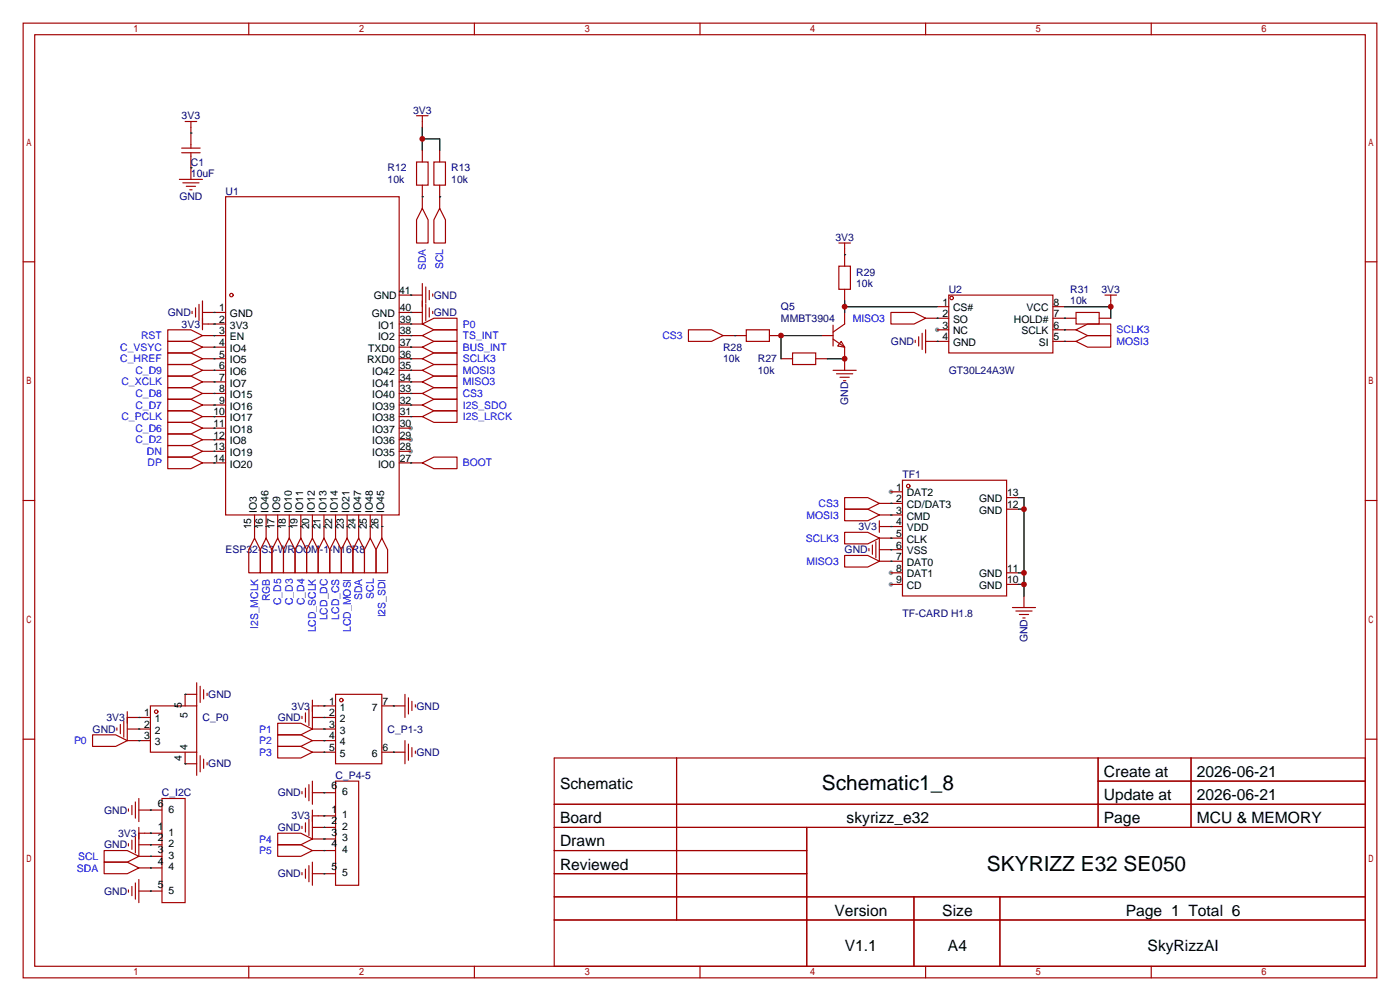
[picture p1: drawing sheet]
<svg xmlns="http://www.w3.org/2000/svg" width="307mm" height="220mm" viewBox="0 0 307 220" stroke-linecap="round" stroke-linejoin="round" font-family="sans-serif">
<g fill="#999">
<circle cx="90.2" cy="99.1" r=".51"/>
<circle cx="90.2" cy="96.5" r=".51"/>
<circle cx="90.2" cy="94" r=".51"/>
<circle cx="205.7" cy="72.4" r=".51"/>
<circle cx="195.6" cy="128.3" r=".51"/>
<circle cx="195.6" cy="125.7" r=".51"/>
<circle cx="195.6" cy="107.9" r=".51"/>
</g>
<g fill="none" stroke="#a10000" stroke-width=".25">
<path d="M5.1 5.1h297.2v209.5h-297.2zM7.6 7.6h292.1v204.5h-292.1zM54.6 5.1v2.5M104.1 5.1v2.5M153.7 5.1v2.5M203.2 5.1v2.5M252.7 5.1v2.5M39.4 39.4h5M39.9 33.5h4M39.9 32.5h4M40.6 26.7h2.6M41.9 26.7v5.8"/>
<path d="M41.9 33.5v5.9M91.4 35.6h2.6v5h-2.6zM91.4 25.4h2.6M92.7 25.4v2.5M92.7 33v2.6M95.2 35.6h2.6v5h-2.6zM96.5 33v2.6M5.1 57.5h2.5M40.1 40.1h3.6M40.9 40.9h2M41.7 41.7h.5M49.5 43.2h38.1v69.8h-38.1z"/>
<path d="M92.7 45.7l1.3 2.6v5h-2.6v-5zM92.7 40.6v5.1M96.5 45.7l1.3 2.6v5h-2.6v-5zM96.5 40.6v5.1M184.1 58.4h2.6v5.1h-2.6zM184.1 53.3h2.6M185.4 53.3v5.1M299.7 57.5h2.6M36.8 72.4h5.1l2.5 1.3-2.5 1.2h-5.1zM36.8 74.9h5.1l2.5 1.3-2.5 1.3h-5.1zM36.8 77.5h5.1l2.5 1.2-2.5 1.3h-5.1zM42.2 68.3v.5"/>
<path d="M42.9 67.6v2M43.7 66.8v3.6M44.4 68.6h5.1M44.4 71.1h5.1M44.4 73.7h5.1M44.4 76.2h5.1M44.4 78.7h5.1M44.4 66v6.4M87.6 68.6h5.1M87.6 71.1h5.1M87.6 73.7h5.1M87.6 76.2h5.1"/>
<path d="M87.6 78.7h5.1M87.6 64.8h5.1M92.7 78.7l2.5-1.2h5.1v2.5h-5.1zM92.7 76.2l2.5-1.3h5.1v2.6h-5.1zM92.7 73.7l2.5-1.3h5.1v2.5h-5.1zM92.7 71.1l2.5-1.3h5.1v2.6h-5.1zM92.7 62.2v8.9M93.5 63v3.5M93.5 66.8v3.6M94.2 63.8v2M94.2 67.6v2M95 64.5v.5"/>
<path d="M95 68.3v.5M151.1 72.4h5.1l2.5 1.3-2.5 1.2h-5.1zM158.7 73.7h5.1M163.8 72.4h5.1v2.5h-5.1zM168.9 73.7h2.5M171.4 78.7h2.6M174 77.5h5.1v2.5h-5.1zM179.1 78.7h2.5M180.3 73.7h2.6M182.9 71.4v4.5M182.9 74.4l2.5 1.8M184.7 74.9l.7 1.3-1.5-.3z"/>
<path d="M185.4 68.6v2.5l-2.5 1.8M185.4 63.5v2.5M185.4 76.2v5.1M195.6 68.6h5.1l2.5 1.2-2.5 1.3h-5.1zM200.9 74.7v.5M201.7 73.9v2M202.4 73.2v3.5M203.2 72.4v5.1M203.2 69.8h5.1M203.2 74.9h5.1M205.7 67.3h2.6M205.7 72.4h2.6"/>
<path d="M208.3 64.8h22.8v12.7h-22.8zM231.1 67.3h2.6M231.1 69.8h5.1M231.1 72.4h5.1M231.1 74.9h5.1M236.2 68.6h5.1v2.5h-5.1zM236.2 74.9l2.6-1.2h5v2.5h-5zM236.2 72.4l2.6-1.3h5v2.6h-5zM241.3 69.8h2.5M242.6 64.8h2.5M243.8 64.8v2.5M36.8 80h5.1l2.5 1.3-2.5 1.2h-5.1z"/>
<path d="M36.8 82.5h5.1l2.5 1.3-2.5 1.3h-5.1zM36.8 85.1h5.1l2.5 1.3-2.5 1.2h-5.1zM36.8 87.6h5.1l2.5 1.3-2.5 1.3h-5.1zM36.8 90.2h5.1l2.5 1.2-2.5 1.3h-5.1zM36.8 92.7h5.1l2.5 1.3-2.5 1.2h-5.1zM36.8 95.2h5.1l2.5 1.3-2.5 1.3h-5.1zM36.8 97.8h5.1l2.5 1.3-2.5 1.2h-5.1zM44.4 81.3h5.1M44.4 83.8h5.1M44.4 86.4h5.1M44.4 88.9h5.1M44.4 91.4h5.1"/>
<path d="M44.4 94h5.1M44.4 96.5h5.1M44.4 99.1h5.1M87.6 81.3h5.1M87.6 83.8h5.1M87.6 86.4h5.1M87.6 88.9h5.1M87.6 91.4h5.1M87.6 94h2.6M87.6 96.5h2.6M87.6 99.1h2.6M92.7 91.4l2.5-1.2h5.1v2.5h-5.1z"/>
<path d="M92.7 88.9l2.5-1.3h5.1v2.6h-5.1zM92.7 86.4l2.5-1.3h5.1v2.5h-5.1zM92.7 83.8l2.5-1.3h5.1v2.6h-5.1zM92.7 81.3l2.5-1.3h5.1v2.5h-5.1zM182.9 81.3h5.1M183.6 82h3.6M184.4 82.8h2M185.2 83.6h.5M5.1 109.9h2.5M36.8 100.3h5.1l2.5 1.3-2.5 1.3h-5.1zM44.4 101.6h5.1M55.9 118.1l1.2 2.5v5.1h-2.5v-5.1z"/>
<path d="M55.9 113v5.1M58.4 118.1l1.3 2.5v5.1h-2.6v-5.1zM58.4 113v5.1M61 118.1l1.2 2.5v5.1h-2.5v-5.1zM61 113v5.1M63.5 118.1l1.3 2.5v5.1h-2.6v-5.1zM63.5 113v5.1M66 118.1l1.3 2.5v5.1h-2.5v-5.1zM66 113v5.1M68.6 118.1l1.2 2.5v5.1h-2.5v-5.1zM68.6 113v5.1M71.1 118.1l1.3 2.5v5.1h-2.6v-5.1z"/>
<path d="M71.1 113v5.1M73.7 118.1l1.2 2.5v5.1h-2.5v-5.1zM73.7 113v5.1M76.2 118.1l1.3 2.5v5.1h-2.6v-5.1zM76.2 113v5.1M78.7 118.1l1.3 2.5v5.1h-2.5v-5.1zM78.7 113v5.1M81.3 118.1l1.2 2.5v5.1h-2.5v-5.1zM81.3 113v5.1M83.8 118.1l1.3 2.5v5.1h-2.6v-5.1zM83.8 113v5.1M87.6 101.6h5.1"/>
<path d="M92.7 101.6l2.5-1.3h5.1v2.6h-5.1zM185.4 109.2h5.1l2.5 1.3-2.5 1.3h-5.1zM185.4 111.8h5.1l2.5 1.2-2.5 1.3h-5.1zM185.4 116.8h5.1l2.5 1.3-2.5 1.3h-5.1zM191.5 119.6v2.1M192.3 118.9v3.5M193 118.1h5.1M193 115.6h5.1M193 113h5.1M193 110.5h5.1M193 114.3v2.5M193 118.1v5.1"/>
<path d="M195.6 107.9h2.5M198.1 105.4h22.9v25.4h-22.9zM221 109.2h2.5M221 111.8h2.5M299.7 109.9h2.6M185.4 121.9h5.1l2.5 1.3-2.5 1.3h-5.1zM190.8 120.4v.5M193 123.2h5.1M193 120.6h5.1M195.6 125.7h2.5M195.6 128.3h2.5M221 125.7h2.5"/>
<path d="M221 128.3h2.5M222.2 133.3h5.1M223 134.1h3.6M223.8 134.9h2M224.5 135.6h.5M224.8 130.8v2.5M25.7 159.8v.5M26.4 159v2M27.2 158.2v3.6M27.9 157.5h5.1M27.9 156.2v6.4M33 154.9h10.2v10.2h-10.2z"/>
<path d="M43.2 152.4h-2.6v2.5M43.2 149.9v5M43.9 150.6v3.6M44.7 151.4v2M45.5 152.1v.6M61 158.7h5l2.6 1.3-2.6 1.3h-5zM66.3 157.2v.5M67.1 156.5v2M67.8 155.7v3.6M68.6 153.7v6.3M68.6 157.5h5.1M68.6 154.9h5.1"/>
<path d="M73.7 152.4h10.1v15.2h-10.1zM83.8 154.9h5.1M88.9 152.4v5.1M89.7 153.2v3.5M90.4 153.9v2.1M91.2 154.7v.5M5.1 162.2h2.5M20.3 161.3h5.1l2.5 1.3-2.5 1.2h-5.1zM27.9 160h5.1M27.9 162.6h5.1M28.2 177.5v.6M29 176.8v2"/>
<path d="M29.7 176v3.6M30.5 177.8h5.1M30.5 175.3v5M35.6 175.3h5v22.8h-5zM40.6 165.1v2.5h2.6M43.2 165.1v5.1M43.9 165.9v3.5M44.7 166.6v2.1M45.5 167.4v.5M61 161.3h5l2.6 1.3-2.6 1.2h-5zM61 163.8h5l2.6 1.3-2.6 1.3h-5zM66.3 173.7v.5"/>
<path d="M67.1 173v2M67.8 172.2v3.6M67.8 179.8v3.6M68.6 171.4v5.1M68.6 177.8v6.3M68.6 160h5.1M68.6 162.6h5.1M68.6 165.1h5.1M68.6 174h5.1M68.6 179.1h5.1M73.7 171.4h5v22.9h-5zM83.8 165.1h5.1"/>
<path d="M88.9 162.6v5M89.7 163.3v3.6M90.4 164.1v2M91.2 164.8v.6M121.7 166.4h178v45.7h-178zM121.7 176.5h178M148.5 166.4v35.5M241.1 166.4v15.2M241.1 171.4h58.6M261.5 166.4v15.2M299.7 162.2h2.6M22.9 189.2h5l2.6 1.3-2.6 1.3h-5z"/>
<path d="M22.9 186.7h5l2.6 1.3-2.6 1.2h-5zM28.2 185.2v.5M28.2 195.3v.5M29 184.4v2M29 194.6v2M29.7 183.6v3.6M29.7 193.8v3.6M30.5 182.9h5.1M30.5 185.4h5.1M30.5 188h5.1M30.5 190.5h5.1M30.5 195.6h5.1"/>
<path d="M30.5 181.6v6.4M30.5 193v5.1M61 182.9h5l2.6 1.2-2.6 1.3h-5zM61 185.4h5l2.6 1.3-2.6 1.3h-5zM66.3 181.4v.5M66.3 191.5v.5M67.1 180.6v2M67.1 190.8v2M67.8 190v3.5M68.6 181.6h5.1M68.6 186.7h5.1M68.6 191.8h5.1"/>
<path d="M68.6 189.2v5.1M68.6 184.1h5.1M121.7 181.6h178M121.7 186.7h55.4M121.7 196.8h178M121.7 191.8h55.4M177.1 181.6v30.5M200.6 196.8v15.3M219.5 196.8v15.3M54.6 212.1v2.5M104.1 212.1v2.5M121.7 201.9h178"/>
<path d="M153.7 212.1v2.5M203.2 212.1v2.5M252.7 212.1v2.5"/>
<circle cx="50.8" cy="64.8" r=".38"/>
<circle cx="208.9" cy="65.4" r=".38"/>
<circle cx="199.4" cy="106.7" r=".38"/>
<circle cx="34.3" cy="156.2" r=".38"/>
<circle cx="74.9" cy="153.7" r=".38"/>
</g>
<g fill="none" stroke="#008700" stroke-width=".25">
<path d="M41.9 29.2h.1M41.9 36.8h.1M92.7 27.9v5.1M92.7 30.5h3.8v2.5M92.7 43.2h.1M96.5 43.2h.1M185.4 55.9h.1M47 73.7h.1M47 76.2h.1M47 78.7h.1M47 71.1h.1M47 68.6h.1"/>
<path d="M90.2 78.7h.1M90.2 76.2h.1M90.2 73.7h.1M90.2 71.1h.1M90.2 64.8h.1M90.2 68.6h.1M161.3 73.7h.1M180.3 73.7h-8.9v5M181.6 78.7h3.8M185.4 66v2.6M185.4 67.3h20.3M205.7 69.8h.1"/>
<path d="M205.7 74.9h.1M233.7 72.4h.1M233.7 74.9h.1M233.7 69.8h.1M233.7 67.3h10.1v2.5M47 81.3h.1M47 83.8h.1M47 86.4h.1M47 88.9h.1M47 91.4h.1M47 94h.1M47 96.5h.1"/>
<path d="M47 99.1h.1M90.2 91.4h.1M90.2 88.9h.1M90.2 86.4h.1M90.2 81.3h.1M90.2 83.8h.1M47 101.6h.1M55.9 115.6h.1M58.4 115.6h.1M61 115.6h.1M63.5 115.6h.1M66 115.6h.1"/>
<path d="M68.6 115.6h.1M71.1 115.6h.1M73.7 115.6h.1M76.2 115.6h.1M78.7 115.6h.1M81.3 115.6h.1M83.8 115.6h.1M90.2 101.6h.1M195.6 118.1h.1M195.6 113h.1M195.6 110.5h.1M195.6 115.6h.1"/>
<path d="M223.5 109.2h1.3v21.6M223.5 111.8h1.3M195.6 123.2h.1M195.6 120.6h.1M223.5 128.3h1.3M223.5 125.7h1.3M30.5 157.5h.1M40.6 152.4h.1M71.1 154.9h.1M71.1 157.5h.1M86.4 154.9h.1M30.5 160h.1"/>
<path d="M30.5 162.6h.1M33 177.8h.1M40.6 167.6h.1M71.1 160h.1M71.1 162.6h.1M71.1 165.1h.1M71.1 179.1h.1M71.1 174h.1M86.4 165.1h.1M33 195.6h.1M33 190.5h.1M33 188h.1"/>
<path d="M33 185.4h.1M33 182.9h.1M71.1 184.1h.1M71.1 181.6h.1M71.1 186.7h.1M71.1 191.8h.1"/>
</g>
<g fill="#c00">
<circle cx="92.7" cy="30.5" r=".63"/>
<circle cx="224.8" cy="128.3" r=".63"/>
<circle cx="224.8" cy="125.7" r=".63"/>
<circle cx="224.8" cy="111.8" r=".63"/>
<circle cx="171.5" cy="73.7" r=".63"/>
<circle cx="185.4" cy="78.7" r=".63"/>
<circle cx="185.4" cy="67.3" r=".63"/>
<circle cx="243.8" cy="67.3" r=".63"/>
</g>
<g font-size="4.6">
<text x="180.4" y="173.4">Schematic1_8</text>
<text x="216.7" y="191.2">SKYRIZZ E32 SE050</text>
</g>
<g font-size="3.4">
<text x="122.9" y="173.1">Schematic</text>
<text x="242.3" y="170.5">Create at</text>
<text x="262.7" y="170.5">2026-06-21</text>
<text x="242.3" y="175.6">Update at</text>
<text x="262.7" y="175.6">2026-06-21</text>
<text x="122.9" y="180.7">Board</text>
<text x="122.9" y="185.8">Drawn</text>
<text x="185.9" y="180.7">skyrizz_e32</text>
<text x="242.3" y="180.7">Page</text>
<text x="262.7" y="180.7">MCU &amp; MEMORY</text>
<text x="122.9" y="190.9">Reviewed</text>
<text x="183.2" y="201">Version</text>
<text x="206.9" y="201">Size</text>
<text x="247.2" y="201">Page 1 Total 6</text>
<text x="185.5" y="208.6">V1.1</text>
<text x="208.1" y="208.6">A4</text>
<text x="251.9" y="208.6">SkyRizzAI</text>
</g>
<g font-size="2.3" fill="#000080">
<text x="39.9" y="26.2">3V3</text>
<text x="90.7" y="24.9">3V3</text>
<text x="41.9" y="38.9">10uF</text>
<text x="41.9" y="36.4">C1</text>
<text x="85.1" y="37.6">R12</text>
<text x="85.1" y="40.2">10k</text>
<text x="99.1" y="37.6">R13</text>
<text x="99.1" y="40.2">10k</text>
<text x="39.4" y="44">GND</text>
<text x="49.5" y="42.7">U1</text>
<text x="183.4" y="52.9">3V3</text>
<text x="95.2" y="65.6">GND</text>
<text x="188" y="60.5">R29</text>
<text x="188" y="63">10k</text>
<text x="208.3" y="64.3">U2</text>
<text x="234.9" y="64.3">R31</text>
<text x="241.8" y="64.3">3V3</text>
<text x="36.8" y="69.4">GND</text>
<text x="39.9" y="71.9">3V3</text>
<text x="95.2" y="69.4">GND</text>
<text x="171.4" y="68.1">Q5</text>
<text x="171.4" y="70.6">MMBT3904</text>
<text x="234.9" y="66.8">10k</text>
<text x="158.7" y="77">R28</text>
<text x="195.6" y="75.7">GND</text>
<text x="158.7" y="79.5">10k</text>
<text x="166.4" y="79.5">R27</text>
<text x="166.4" y="82.1">10k</text>
<text x="208.3" y="82.1">GT30L24A3W</text>
<text x="186.2" y="88.9" transform="rotate(-90 186.2 88.9)">GND</text>
<text x="198.1" y="104.9">TF1</text>
<text x="188.5" y="116.4">3V3</text>
<text x="49.5" y="121.4">ESP32-S3-WROOM-1-N16R8</text>
<text x="185.4" y="121.4">GND</text>
<text x="198.1" y="135.4">TF-CARD H1.8</text>
<text x="225.6" y="141" transform="rotate(-90 225.6 141)">GND</text>
<text x="45.7" y="153.2">GND</text>
<text x="64" y="155.7">3V3</text>
<text x="91.4" y="155.7">GND</text>
<text x="20.3" y="160.8">GND</text>
<text x="23.4" y="158.3">3V3</text>
<text x="44.4" y="158.3">C_P0</text>
<text x="61" y="158.3">GND</text>
<text x="85.1" y="160.8">C_P1-3</text>
<text x="91.4" y="165.9">GND</text>
<text x="45.7" y="168.4">GND</text>
<text x="73.7" y="171">C_P4-5</text>
<text x="22.9" y="178.6">GND</text>
<text x="35.6" y="174.8">C_I2C</text>
<text x="61" y="174.8">GND</text>
<text x="64" y="179.9">3V3</text>
<text x="25.9" y="183.7">3V3</text>
<text x="61" y="182.4">GND</text>
<text x="22.9" y="186.2">GND</text>
<text x="22.9" y="196.4">GND</text>
<text x="61" y="192.6">GND</text>
</g>
<g font-size="2.3" fill="#00f">
<text x="93.5" y="59.3" transform="rotate(-90 93.5 59.3)">SDA</text>
<text x="97.3" y="59.1" transform="rotate(-90 97.3 59.1)">SCL</text>
<text x="101.6" y="71.9">P0</text>
<text x="187.2" y="70.6">MISO3</text>
<text x="26.4" y="77">C_VSYC</text>
<text x="31" y="74.5">RST</text>
<text x="101.6" y="77">BUS_INT</text>
<text x="101.6" y="74.5">TS_INT</text>
<text x="145.4" y="74.5">CS3</text>
<text x="245.1" y="75.7">MOSI3</text>
<text x="245.1" y="73.2">SCLK3</text>
<text x="26.4" y="79.5">C_HREF</text>
<text x="29.7" y="82.1">C_D9</text>
<text x="101.6" y="82.1">MOSI3</text>
<text x="101.6" y="79.5">SCLK3</text>
<text x="26.7" y="84.6">C_XCLK</text>
<text x="29.7" y="87.2">C_D8</text>
<text x="29.7" y="89.7">C_D7</text>
<text x="101.6" y="89.7">I2S_SDO</text>
<text x="101.6" y="87.2">CS3</text>
<text x="101.6" y="84.6">MISO3</text>
<text x="26.7" y="92.2">C_PCLK</text>
<text x="29.7" y="94.8">C_D6</text>
<text x="101.6" y="92.2">I2S_LRCK</text>
<text x="29.7" y="97.3">C_D2</text>
<text x="32.3" y="99.9">DN</text>
<text x="32.4" y="102.4">DP</text>
<text x="101.6" y="102.4">BOOT</text>
<text x="177" y="113.8">MOSI3</text>
<text x="179.7" y="111.3">CS3</text>
<text x="176.9" y="118.9">SCLK3</text>
<text x="177" y="124">MISO3</text>
<text x="59.2" y="132" transform="rotate(-90 59.2 132)">RGB</text>
<text x="79.5" y="131.7" transform="rotate(-90 79.5 131.7)">SDA</text>
<text x="82.1" y="131.4" transform="rotate(-90 82.1 131.4)">SCL</text>
<text x="61.8" y="132.8" transform="rotate(-90 61.8 132.8)">C_D5</text>
<text x="64.3" y="132.8" transform="rotate(-90 64.3 132.8)">C_D3</text>
<text x="66.8" y="132.8" transform="rotate(-90 66.8 132.8)">C_D4</text>
<text x="71.9" y="136.2" transform="rotate(-90 71.9 136.2)">LCD_DC</text>
<text x="74.5" y="136" transform="rotate(-90 74.5 136)">LCD_CS</text>
<text x="84.6" y="135.5" transform="rotate(-90 84.6 135.5)">I2S_SDI</text>
<text x="56.7" y="138.1" transform="rotate(-90 56.7 138.1)">I2S_MCLK</text>
<text x="69.4" y="138.8" transform="rotate(-90 69.4 138.8)">LCD_SCLK</text>
<text x="77" y="138.7" transform="rotate(-90 77 138.7)">LCD_MOSI</text>
<text x="56.9" y="160.8">P1</text>
<text x="16.3" y="163.4">P0</text>
<text x="56.9" y="163.4">P2</text>
<text x="56.9" y="165.9">P3</text>
<text x="56.9" y="184.9">P4</text>
<text x="16.9" y="191.3">SDA</text>
<text x="17.1" y="188.8">SCL</text>
<text x="56.9" y="187.5">P5</text>
</g>
<g font-size="2.3">
<text x="82" y="65.5">GND</text>
<text x="87.6" y="64.5">41</text>
<text x="48.1" y="68.3">1</text>
<text x="48.1" y="70.9">2</text>
<text x="50.5" y="69.6">GND</text>
<text x="81.6" y="69.6">GND</text>
<text x="87.8" y="70.9">39</text>
<text x="87.8" y="68.3">40</text>
<text x="206.9" y="67.1">1</text>
<text x="206.9" y="69.6">2</text>
<text x="209.2" y="68.3">CS#</text>
<text x="209.2" y="70.9">SO</text>
<text x="222.6" y="70.9">HOLD#</text>
<text x="225.4" y="68.3">VCC</text>
<text x="231.3" y="69.6">7</text>
<text x="231.3" y="67.1">8</text>
<text x="48.1" y="73.4">3</text>
<text x="48.1" y="75.9">4</text>
<text x="50.5" y="72.1">3V3</text>
<text x="50.5" y="74.7">EN</text>
<text x="50.5" y="77.2">IO4</text>
<text x="80.8" y="77.2">TXD0</text>
<text x="83" y="74.7">IO2</text>
<text x="83" y="72.1">IO1</text>
<text x="87.8" y="75.9">37</text>
<text x="87.8" y="73.4">38</text>
<text x="206.9" y="72.1">3</text>
<text x="206.9" y="74.7">4</text>
<text x="209.2" y="73.4">NC</text>
<text x="209.2" y="75.9">GND</text>
<text x="224.2" y="73.4">SCLK</text>
<text x="228" y="75.9">SI</text>
<text x="231.3" y="74.7">5</text>
<text x="231.3" y="72.1">6</text>
<text x="48.1" y="78.5">5</text>
<text x="48.1" y="81">6</text>
<text x="48.1" y="83.6">7</text>
<text x="50.5" y="79.8">IO5</text>
<text x="50.5" y="82.3">IO6</text>
<text x="80.6" y="79.8">RXD0</text>
<text x="81.7" y="82.3">IO42</text>
<text x="87.8" y="83.6">34</text>
<text x="87.8" y="81">35</text>
<text x="87.8" y="78.5">36</text>
<text x="48.1" y="86.1">8</text>
<text x="48.1" y="88.6">9</text>
<text x="50.5" y="84.8">IO7</text>
<text x="50.5" y="87.4">IO15</text>
<text x="50.5" y="89.9">IO16</text>
<text x="81.7" y="89.9">IO39</text>
<text x="81.7" y="87.4">IO40</text>
<text x="81.7" y="84.8">IO41</text>
<text x="87.8" y="88.6">32</text>
<text x="87.8" y="86.1">33</text>
<text x="46.9" y="91.2">10</text>
<text x="46.9" y="93.7">11</text>
<text x="50.5" y="92.5">IO17</text>
<text x="50.5" y="95">IO18</text>
<text x="81.7" y="95">IO37</text>
<text x="81.7" y="92.5">IO38</text>
<text x="87.8" y="93.7">30</text>
<text x="87.8" y="91.2">31</text>
<text x="46.9" y="96.3">12</text>
<text x="46.9" y="98.8">13</text>
<text x="46.9" y="101.3">14</text>
<text x="50.5" y="97.5">IO8</text>
<text x="50.5" y="100.1">IO19</text>
<text x="81.7" y="100.1">IO35</text>
<text x="81.7" y="97.5">IO36</text>
<text x="87.8" y="101.3">27</text>
<text x="87.8" y="98.8">28</text>
<text x="87.8" y="96.3">29</text>
<text x="50.5" y="102.6">IO20</text>
<text x="83" y="102.6">IO0</text>
<text x="196.7" y="107.7">1</text>
<text x="56.4" y="112.6" transform="rotate(-90 56.4 112.6)">IO3</text>
<text x="59" y="112.6" transform="rotate(-90 59 112.6)">IO46</text>
<text x="61.5" y="112.6" transform="rotate(-90 61.5 112.6)">IO9</text>
<text x="64" y="112.6" transform="rotate(-90 64 112.6)">IO10</text>
<text x="66.6" y="112.6" transform="rotate(-90 66.6 112.6)">IO11</text>
<text x="69.1" y="112.6" transform="rotate(-90 69.1 112.6)">IO12</text>
<text x="71.7" y="112.6" transform="rotate(-90 71.7 112.6)">IO13</text>
<text x="74.2" y="112.6" transform="rotate(-90 74.2 112.6)">IO14</text>
<text x="76.7" y="112.6" transform="rotate(-90 76.7 112.6)">IO21</text>
<text x="79.3" y="112.6" transform="rotate(-90 79.3 112.6)">IO47</text>
<text x="81.8" y="112.6" transform="rotate(-90 81.8 112.6)">IO48</text>
<text x="84.4" y="112.6" transform="rotate(-90 84.4 112.6)">IO45</text>
<text x="196.7" y="112.8">3</text>
<text x="196.7" y="110.2">2</text>
<text x="199.1" y="111.5">CD/DAT3</text>
<text x="199.1" y="109">DAT2</text>
<text x="215" y="110.2">GND</text>
<text x="215" y="112.8">GND</text>
<text x="221.1" y="109">13</text>
<text x="221.1" y="111.5">12</text>
<text x="55.1" y="116.2" transform="rotate(-90 55.1 116.2)">15</text>
<text x="57.7" y="116.2" transform="rotate(-90 57.7 116.2)">16</text>
<text x="60.2" y="116.2" transform="rotate(-90 60.2 116.2)">17</text>
<text x="62.8" y="116.2" transform="rotate(-90 62.8 116.2)">18</text>
<text x="65.3" y="116.2" transform="rotate(-90 65.3 116.2)">19</text>
<text x="67.8" y="116.2" transform="rotate(-90 67.8 116.2)">20</text>
<text x="70.4" y="116.2" transform="rotate(-90 70.4 116.2)">21</text>
<text x="72.9" y="116.2" transform="rotate(-90 72.9 116.2)">22</text>
<text x="75.5" y="116.2" transform="rotate(-90 75.5 116.2)">23</text>
<text x="78" y="116.2" transform="rotate(-90 78 116.2)">24</text>
<text x="80.5" y="116.2" transform="rotate(-90 80.5 116.2)">25</text>
<text x="83.1" y="116.2" transform="rotate(-90 83.1 116.2)">26</text>
<text x="196.7" y="117.9">5</text>
<text x="196.7" y="115.3">4</text>
<text x="199.1" y="119.1">CLK</text>
<text x="199.1" y="116.6">VDD</text>
<text x="199.1" y="114">CMD</text>
<text x="196.7" y="125.5">8</text>
<text x="196.7" y="122.9">7</text>
<text x="196.7" y="120.4">6</text>
<text x="199.1" y="124.2">DAT0</text>
<text x="199.1" y="121.7">VSS</text>
<text x="221.1" y="125.5">11</text>
<text x="196.7" y="128">9</text>
<text x="199.1" y="129.3">CD</text>
<text x="199.1" y="126.7">DAT1</text>
<text x="215" y="126.7">GND</text>
<text x="215" y="129.3">GND</text>
<text x="221.1" y="128">10</text>
<text x="39.9" y="155.3" transform="rotate(-90 39.9 155.3)">5</text>
<text x="72.3" y="154.7">1</text>
<text x="74.6" y="156">1</text>
<text x="81.6" y="156">7</text>
<text x="83.9" y="154.7">7</text>
<text x="31.6" y="157.2">1</text>
<text x="31.6" y="159.8">2</text>
<text x="34" y="158.5">1</text>
<text x="34" y="161">2</text>
<text x="41.2" y="157.6" transform="rotate(-90 41.2 157.6)">5</text>
<text x="72.3" y="157.2">2</text>
<text x="72.3" y="159.8">3</text>
<text x="74.6" y="158.5">2</text>
<text x="74.6" y="161">3</text>
<text x="31.6" y="162.3">3</text>
<text x="34" y="163.6">3</text>
<text x="39.9" y="167" transform="rotate(-90 39.9 167)">4</text>
<text x="41.2" y="164.6" transform="rotate(-90 41.2 164.6)">4</text>
<text x="72.3" y="162.3">4</text>
<text x="72.3" y="164.8">5</text>
<text x="74.6" y="163.6">4</text>
<text x="74.6" y="166.1">5</text>
<text x="81.6" y="166.1">6</text>
<text x="83.9" y="164.8">6</text>
<text x="72.7" y="173.3">6</text>
<text x="34.6" y="177.1">6</text>
<text x="37" y="178.3">6</text>
<text x="72.7" y="178.3">1</text>
<text x="75.1" y="179.6">1</text>
<text x="75.1" y="174.5">6</text>
<text x="34.6" y="182.1">1</text>
<text x="34.6" y="184.7">2</text>
<text x="37" y="183.4">1</text>
<text x="37" y="186">2</text>
<text x="72.7" y="180.9">2</text>
<text x="72.7" y="183.4">3</text>
<text x="72.7" y="186">4</text>
<text x="75.1" y="182.1">2</text>
<text x="75.1" y="184.7">3</text>
<text x="34.6" y="187.2">3</text>
<text x="34.6" y="189.8">4</text>
<text x="37" y="188.5">3</text>
<text x="37" y="191">4</text>
<text x="72.7" y="191">5</text>
<text x="75.1" y="187.2">4</text>
<text x="34.6" y="194.8">5</text>
<text x="37" y="196.1">5</text>
<text x="75.1" y="192.3">5</text>
</g>
</svg>
